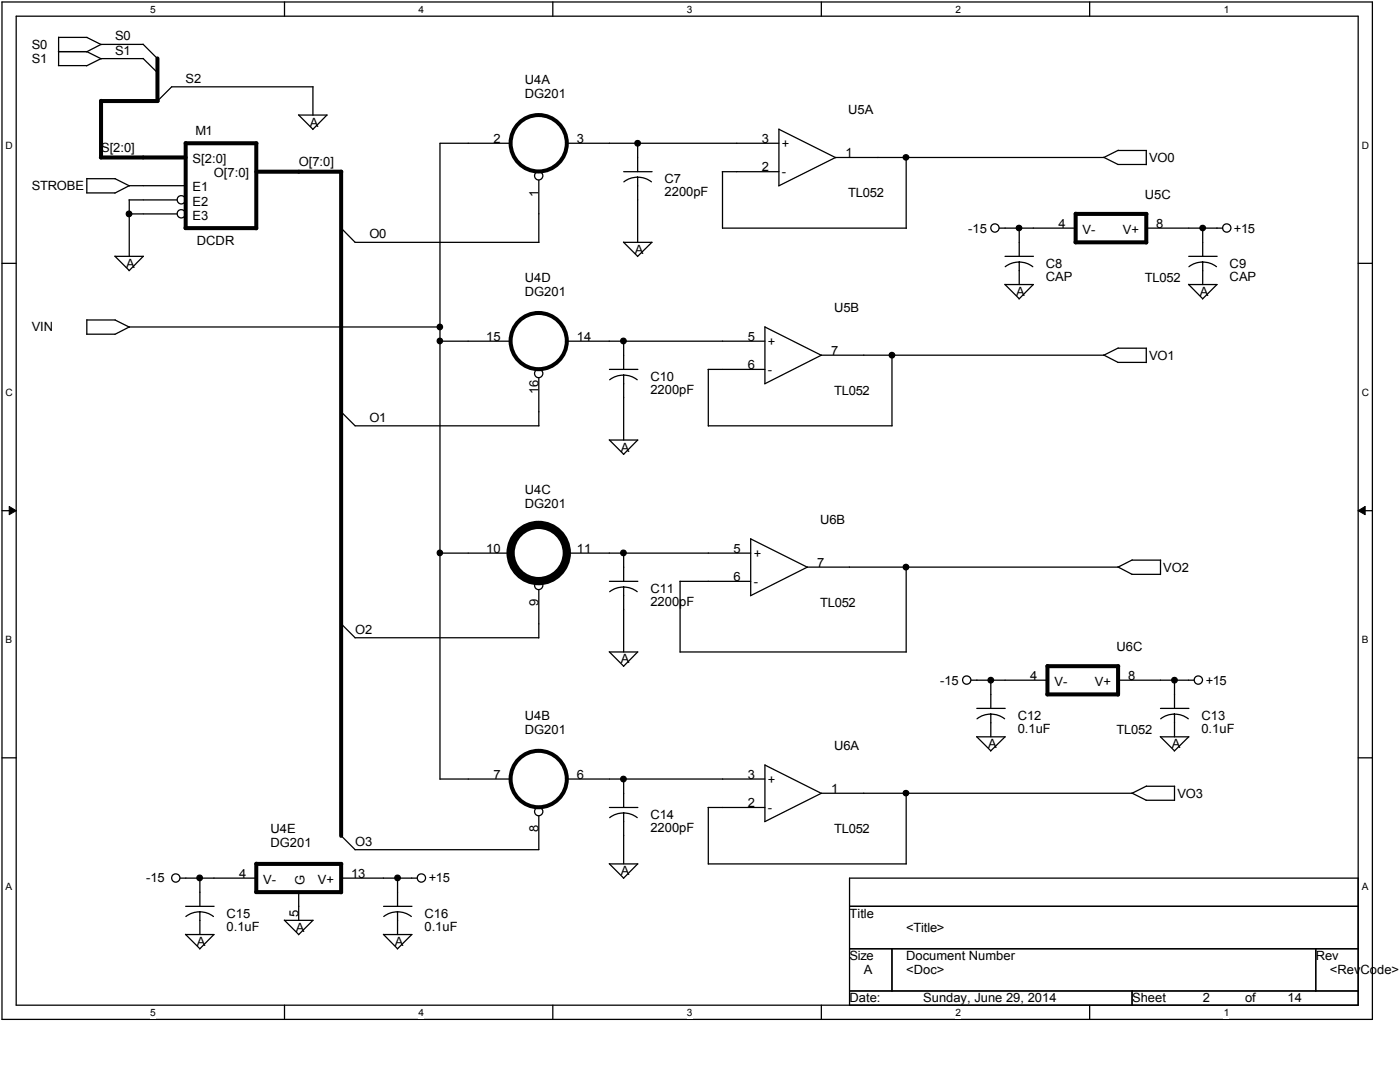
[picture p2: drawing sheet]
<svg xmlns="http://www.w3.org/2000/svg" width="279mm" height="216mm" viewBox="0 0 279 216" stroke-linecap="round" stroke-linejoin="round" font-family="sans-serif">
<path d="M.4 .4h273.5v203h-273.5zM3.2 3.2h267.9v197.4h-267.9z" fill="none" stroke="#000" stroke-width=".25"/>
<g fill="#fff">
<path d="M30 .7h1.1v2.3h-1.1z"/>
<path d="M30 200.9h1.1v2.3h-1.1z"/>
</g>
<path d="M56.8 .4v2.8M56.8 200.6v2.8" fill="none" stroke="#000" stroke-width=".25"/>
<g fill="#fff">
<path d="M83.5 .7h1.1v2.3h-1.1z"/>
<path d="M83.5 200.9h1.1v2.3h-1.1z"/>
</g>
<path d="M110.3 .4v2.8M110.3 200.6v2.8" fill="none" stroke="#000" stroke-width=".25"/>
<g fill="#fff">
<path d="M137.1 .7h1.1v2.3h-1.1z"/>
<path d="M137.1 200.9h1.1v2.3h-1.1z"/>
</g>
<path d="M163.9 .4v2.8M163.9 200.6v2.8" fill="none" stroke="#000" stroke-width=".25"/>
<g fill="#fff">
<path d="M190.7 .7h1.1v2.3h-1.1z"/>
<path d="M190.7 200.9h1.1v2.3h-1.1z"/>
</g>
<path d="M217.5 .4v2.8M217.5 200.6v2.8" fill="none" stroke="#000" stroke-width=".25"/>
<g fill="#fff">
<path d="M244.2 .7h1.1v2.3h-1.1z"/>
<path d="M244.2 200.9h1.1v2.3h-1.1z"/>
<path d="M1.1 27.9h1.5v2.2h-1.5z"/>
<path d="M271.8 27.9h1.4v2.2h-1.4z"/>
<path d="M1.1 77.2h1.5v2.2h-1.5z"/>
<path d="M271.8 77.2h1.4v2.2h-1.4z"/>
</g>
<path d="M.4 52.5h2.8M271.1 52.5h2.8" fill="none" stroke="#000" stroke-width=".25"/>
<g fill="#fff">
<path d="M1.1 126.5h1.3v2.3h-1.3z"/>
<path d="M271.8 126.5h1.3v2.3h-1.3z"/>
</g>
<path d="M.4 101.9h2.8M271.1 101.9h2.8" fill="none" stroke="#000" stroke-width=".25"/>
<path d="M1.8 101.1l1.4 .8-1.4 .8zM271.1 101.9l1.3-.8v1.6z" fill="#000"/>
<path d="M1.8 101.1l1.4 .8-1.4 .8zM271.1 101.9l1.3-.8v1.6z" fill="none" stroke="#000" stroke-width=".2"/>
<g fill="#fff">
<path d="M1.1 175.9h1.3v2.2h-1.3z"/>
<path d="M271.8 175.9h1.3v2.2h-1.3z"/>
</g>
<g fill="none" stroke="#000" stroke-width=".25">
<path d="M11.7 10.3h5.7M11.7 7.5h5.7M11.7 7.4v5.7h5.6M17.3 7.5l2.9 1.4M17.3 10.3l2.9 1.4M20.1 8.9h8.5M20.1 11.7h8.5M20.2 8.9l-2.9 1.4M20.2 11.7l-2.9 1.4M28.5 8.8l2.9 2.9M28.5 11.7l2.9 2.8M62.5 17.3v5.7"/>
<path d="M62.5 17.3h-28.2l-2.9 2.9M17.3 38.5h5.7M17.3 35.7h5.7M17.3 35.6v2.9M23 35.7l2.8 1.4M25.8 37.1h11.3M25.8 39.9h9.6M25.8 37.1l-2.9 1.4M25.8 39.9v11.3M59.6 22.9l2.9 2.9M59.6 23h5.7M65.2 23l-2.8 2.8"/>
<path d="M101.9 28.6h-14.1v126.9M107.5 36v12.4M113.2 28.6h42.2M124.5 34.3h5.6M127.3 35.4l1.4 .2 1.3 .7M127.3 35.4l-1.5 .2-1.3 .7M127.3 28.5v5.8M127.3 35.4v13M144.1 34.3h11.3M144.2 34.3v11.3M155.4 25.8v11.3M155.4 25.8l11.4 5.7"/>
<path d="M180.8 31.4v14.2M220.3 31.4l2.8 1.4M223.1 32.8h5.7M223.1 30h5.7M223.2 30l-2.9 1.4h-53.5l-11.4 5.7M228.8 30v2.9M22.9 51.1l2.9 2.9M23 51.1h5.6M25.8 42.7h9.6M28.6 51.1l-2.8 2.9M68 45.5l2.9 2.9h36.7M124.4 48.3l2.9 2.8"/>
<path d="M124.5 48.4h5.6M130.1 48.4l-2.9 2.8M144.2 45.5h36.7M199.4 45.5h15.3M200.5 56.7l2.9 2.9M200.6 51.1h5.6M200.6 56.8h5.6M203.4 52.3l1.4 .2 1.3 .7M203.4 52.3l-1.5 .2-1.3 .7M203.4 45.5v5.6M203.4 52.3v4.5M206.2 56.8l-2.8 2.9"/>
<path d="M228.8 45.5h15.2M237.2 56.7l2.8 2.9M237.2 51.1h5.7M237.2 56.8h5.7l-2.9 2.9M240 52.3l1.5 .2 1.3 .7M240 52.3l-1.4 .2-1.3 .7M240 45.5v5.6M240 52.3v4.5M17.3 66.7h5.7M17.3 63.8v2.9M17.3 63.8h5.7M23 63.8l2.8 1.5"/>
<path d="M87.8 68.1h14.1M87.8 65.2h-62l-2.9 1.5M107.5 75.4v9.6M113.2 68.1h39.5M121.6 73.7h5.7M124.5 74.9l1.4 .2 1.3 .7M124.5 74.9l-1.5 .2-1.3 .7M124.5 68v5.7M124.5 74.9v12.9M141.3 73.7h11.4M141.4 73.7v11.3M152.7 65.2v11.3"/>
<path d="M152.7 65.2l11.3 5.7M178 70.8v14.2M220.3 70.8l2.8 1.5M223.1 72.3h5.7M223.1 69.5h5.7M223.2 69.4l-2.9 1.5h-56.4l-11.3 5.7M228.8 69.5v2.9M68 82.1l2.9 2.9h36.7M121.6 87.8l2.9 2.8M121.6 87.8h5.7l-2.9 2.9M141.4 85h36.7M87.8 110.4h14.1"/>
<path d="M107.5 117.7v9.6h-36.7M113.2 110.4h36.6M121.6 116h5.7M124.5 117.1l1.4 .3 1.3 .7M124.5 117.1l-1.5 .3-1.3 .7M124.5 110.4v5.6M124.5 117.1v13M135.7 116h14.1M135.7 116v14.1M149.8 107.5v11.3M149.8 107.5l11.4 5.7M180.8 113.1v17"/>
<path d="M223.1 113.1l2.8 1.5M225.9 114.6h5.7M225.9 111.8h5.7M226 111.7l-2.9 1.5h-62l-11.3 5.7M231.6 111.8v2.8M68 124.4l2.9 2.9M121.6 130.1l2.9 2.8M121.6 130.1h5.7l-2.9 2.9M135.7 130.1h45.2M193.8 135.7h15.2M197.7 135.7v5.7M223.1 135.7h15.2"/>
<path d="M234.4 135.7v5.7M.4 151.2h2.8M87.8 155.4h14.1M113.2 155.4h39.5M124.5 155.4v5.7M152.7 152.6v11.3M152.7 152.7l11.3 5.6M180.8 158.2v14.2M194.9 147l2.8 2.8M194.9 147h5.7M194.9 141.4h5.7M197.7 142.5l1.5 .2 1.3 .7"/>
<path d="M197.7 142.5l-1.4 .2-1.3 .7M197.7 142.5v4.5M200.6 147l-2.9 2.9M225.9 158.2l2.9 1.5M228.8 156.9h5.6M228.8 156.8l-2.9 1.5h-62l-11.3 5.7M231.6 147l2.8 2.8M231.6 147h5.7M231.6 141.4h5.7M234.4 142.5l1.4 .2 1.3 .7M234.4 142.5l-1.5 .2-1.3 .7M234.4 142.5v4.5"/>
<path d="M234.4 156.9v2.8h-5.7M237.2 147l-2.8 2.9M271.1 151.2h2.8M36 175.2h15.1M39.9 175.2v5.6M59.6 178v5.6M68 166.7l2.9 2.8M68.1 175.2h15.2M79.3 175.2v5.6M107.5 162.8v6.7h-36.7M121.6 172.3l2.9 2.9M121.6 172.4h5.7l-2.9 2.9"/>
<path d="M121.6 161.1h5.7M124.5 162.2l1.4 .2 1.3 .8M124.5 162.2l-1.5 .2-1.3 .8M124.5 162.2v10.2M141.3 161.1h11.4M141.4 172.4h39.5M141.4 161.1v11.3M169.5 175.2h101.6v25.4h-101.6zM37 186.4l2.9 2.9M37.1 180.8h5.6M37.1 186.5h5.6M39.9 181.9l1.4 .3 1.3 .7"/>
<path d="M39.9 181.9l-1.5 .3-1.3 .7M39.9 181.9v4.6M42.7 186.5l-2.9 2.9M56.7 183.6l2.9 2.9M56.8 183.6h5.7M62.5 183.6l-2.9 2.9M76.5 186.4l2.8 2.9M76.5 180.8h5.7M76.5 186.5h5.7M79.3 181.9l1.5 .3 1.3 .7M79.3 181.9l-1.4 .3-1.3 .7M79.3 181.9v4.6"/>
<path d="M82.2 186.5l-2.9 2.9M169.5 180.8h101.6M169.5 189.3h101.6M169.5 197.7h101.6M178 189.3v8.4M225.9 197.7v2.9M262.6 189.3v8.4"/>
<circle cx="36.2" cy="39.9" r=".83"/>
<circle cx="107.5" cy="35.1" r=".83"/>
<circle cx="127.3" cy="28.6" r=".56"/>
<circle cx="180.8" cy="31.4" r=".55"/>
<circle cx="25.7" cy="42.7" r=".56"/>
<circle cx="36.2" cy="42.7" r=".83"/>
<circle cx="198.6" cy="45.5" r=".83"/>
<circle cx="203.4" cy="45.5" r=".55"/>
<circle cx="240" cy="45.5" r=".55"/>
<circle cx="244.8" cy="45.5" r=".83"/>
<circle cx="87.8" cy="65.2" r=".55"/>
<circle cx="87.8" cy="68" r=".55"/>
<circle cx="107.5" cy="74.5" r=".83"/>
<circle cx="124.4" cy="68" r=".56"/>
<circle cx="178" cy="70.9" r=".56"/>
<circle cx="87.8" cy="110.3" r=".55"/>
<circle cx="107.5" cy="116.8" r=".83"/>
<circle cx="124.4" cy="110.3" r=".56"/>
<circle cx="180.8" cy="113.2" r=".56"/>
<circle cx="192.9" cy="135.7" r=".83"/>
<circle cx="197.7" cy="135.7" r=".56"/>
<circle cx="234.4" cy="135.7" r=".56"/>
<circle cx="239.2" cy="135.7" r=".83"/>
<circle cx="124.4" cy="155.4" r=".56"/>
<circle cx="180.8" cy="158.3" r=".55"/>
<circle cx="35.1" cy="175.2" r=".83"/>
<circle cx="39.8" cy="175.2" r=".56"/>
<circle cx="79.3" cy="175.2" r=".56"/>
<circle cx="84.1" cy="175.2" r=".83"/>
<circle cx="107.5" cy="161.9" r=".83"/>
</g>
<g fill="none" stroke="#000" stroke-width=".8">
<path d="M31.4 11.7v8.5M20.1 31.4h17M20.2 20.1v11.3M20.2 20.2h11.3M37.1 28.6h14.1M37.1 28.5v17M51.1 28.6v17M51.1 34.3h17v132.5M37 45.5h14.1M214.6 48.4h14.2M228.8 42.7v5.7M228.8 42.7h-14.1v5.7"/>
<path d="M209 138.6h14.1M209 132.9h14.2M209 132.9v5.7M223.1 132.9v5.7M51.1 178h17M51.1 172.3v5.7M51.1 172.4h17v5.7"/>
<circle cx="107.5" cy="28.6" r="5.6"/>
<circle cx="107.5" cy="68.1" r="5.6"/>
<circle cx="107.5" cy="155.4" r="5.6"/>
</g>
<circle cx="107.5" cy="110.3" r="5.6" fill="none" stroke="#000" stroke-width="1.7"/>
<g fill="#000">
<circle cx="127.3" cy="28.6" r=".56"/>
<circle cx="180.8" cy="31.4" r=".55"/>
<circle cx="25.7" cy="42.7" r=".56"/>
<circle cx="203.4" cy="45.5" r=".55"/>
<circle cx="240" cy="45.5" r=".55"/>
<circle cx="87.8" cy="65.2" r=".55"/>
<circle cx="87.8" cy="68" r=".55"/>
<circle cx="124.4" cy="68" r=".56"/>
<circle cx="178" cy="70.9" r=".56"/>
<circle cx="87.8" cy="110.3" r=".55"/>
<circle cx="124.4" cy="110.3" r=".56"/>
<circle cx="180.8" cy="113.2" r=".56"/>
<circle cx="197.7" cy="135.7" r=".56"/>
<circle cx="234.4" cy="135.7" r=".56"/>
<circle cx="124.4" cy="155.4" r=".56"/>
<circle cx="180.8" cy="158.3" r=".55"/>
<circle cx="39.8" cy="175.2" r=".56"/>
<circle cx="79.3" cy="175.2" r=".56"/>
</g>
<g font-size="2.5">
<text x="6.3" y="9.8">S0</text>
<text x="23" y="8.1">S0</text>
<text x="23" y="10.9">S1</text>
<text x="6.3" y="12.6">S1</text>
<text x="37.1" y="16.5">S2</text>
<text x="104.7" y="16.8">U4A</text>
<text x="104.7" y="19.6">DG201</text>
<text x="169.3" y="22.7">U5A</text>
<text x="39" y="26.9">M1</text>
<text x="61.9" y="25.2">A</text>
<text x="98.5" y="28.5">2</text>
<text x="115.2" y="28.5">3</text>
<text x="152" y="28.5">3</text>
<text x="156" y="29.5">+</text>
<text x="20.2" y="30.3">S[2:0]</text>
<text x="38.4" y="32.6">S[2:0]</text>
<text x="42.7" y="35.4">O[7:0]</text>
<text x="59.6" y="33.2">O[7:0]</text>
<text x="152" y="34.2">2</text>
<text x="156" y="35.1">-</text>
<text x="168.7" y="31.4">1</text>
<text x="229.3" y="32.3">VO0</text>
<text x="6.3" y="37.9">STROBE</text>
<text x="38.4" y="38.2">E1</text>
<text x="38.4" y="41">E2</text>
<text x="107.5" y="39.2" transform="rotate(-90 107.5 39.2)">1</text>
<text x="132.6" y="36.5">C7</text>
<text x="132.6" y="39.1">2200pF</text>
<text x="169.3" y="39.3">TL052</text>
<text x="228.5" y="39.6">U5C</text>
<text x="38.4" y="43.8">E3</text>
<text x="73.7" y="47.5">O0</text>
<text x="193.2" y="46.4">-15</text>
<text x="211.2" y="45.5">4</text>
<text x="216.1" y="46.7">V-</text>
<text x="224.1" y="46.7">V+</text>
<text x="230.8" y="45.5">8</text>
<text x="246.2" y="46.4">+15</text>
<text x="25.2" y="53.4">A</text>
<text x="39.3" y="48.9">DCDR</text>
<text x="126.7" y="50.6">A</text>
<text x="208.7" y="53.4">C8</text>
<text x="245.4" y="53.4">C9</text>
<text x="104.7" y="56.3">U4D</text>
<text x="104.7" y="59.1">DG201</text>
<text x="202.8" y="59.1">A</text>
<text x="208.7" y="56">CAP</text>
<text x="228.5" y="56.3">TL052</text>
<text x="239.5" y="59.1">A</text>
<text x="245.4" y="56">CAP</text>
<text x="166.5" y="62.2">U5B</text>
<text x="6.3" y="66.1">VIN</text>
<text x="97" y="68">15</text>
<text x="115.2" y="68">14</text>
<text x="149.2" y="68">5</text>
<text x="153.2" y="69">+</text>
<text x="165.9" y="70.8">7</text>
<text x="229.3" y="71.8">VO1</text>
<text x="129.8" y="76">C10</text>
<text x="149.2" y="73.7">6</text>
<text x="153.2" y="74.6">-</text>
<text x="107.5" y="78.7" transform="rotate(-90 107.5 78.7)">16</text>
<text x="129.8" y="78.5">2200pF</text>
<text x="166.5" y="78.8">TL052</text>
<text x="73.7" y="84.2">O1</text>
<text x="123.9" y="90.1">A</text>
<text x="104.7" y="98.6">U4C</text>
<text x="104.7" y="101.4">DG201</text>
<text x="163.7" y="104.5">U6B</text>
<text x="97" y="110.3">10</text>
<text x="115.2" y="110.3">11</text>
<text x="146.4" y="110.3">5</text>
<text x="150.4" y="111.3">+</text>
<text x="163.1" y="113.1">7</text>
<text x="129.8" y="118.3">C11</text>
<text x="146.4" y="116">6</text>
<text x="150.4" y="116.9">-</text>
<text x="232.2" y="114.1">VO2</text>
<text x="107.5" y="121" transform="rotate(-90 107.5 121)">9</text>
<text x="129.8" y="120.8">2200pF</text>
<text x="163.7" y="121.1">TL052</text>
<text x="70.9" y="126.5">O2</text>
<text x="222.8" y="129.8">U6C</text>
<text x="123.9" y="132.4">A</text>
<text x="187.6" y="136.6">-15</text>
<text x="205.6" y="135.7">4</text>
<text x="210.4" y="136.9">V-</text>
<text x="218.5" y="136.9">V+</text>
<text x="225.1" y="135.7">8</text>
<text x="240.6" y="136.6">+15</text>
<text x="104.7" y="143.6">U4B</text>
<text x="203.1" y="143.6">C12</text>
<text x="239.8" y="143.6">C13</text>
<text x="104.7" y="146.5">DG201</text>
<text x="166.5" y="149.6">U6A</text>
<text x="197.2" y="149.3">A</text>
<text x="203.1" y="146.2">0.1uF</text>
<text x="222.8" y="146.5">TL052</text>
<text x="233.8" y="149.3">A</text>
<text x="239.8" y="146.2">0.1uF</text>
<text x="98.5" y="155.4">7</text>
<text x="115.2" y="155.4">6</text>
<text x="149.2" y="155.4">3</text>
<text x="149.2" y="161.1">2</text>
<text x="153.2" y="162">-</text>
<text x="153.2" y="156.3">+</text>
<text x="165.9" y="158.2">1</text>
<text x="235" y="159.2">VO3</text>
<text x="54" y="166.2">U4E</text>
<text x="107.5" y="166.1" transform="rotate(-90 107.5 166.1)">8</text>
<text x="129.8" y="163.4">C14</text>
<text x="129.8" y="165.9">2200pF</text>
<text x="166.5" y="166.2">TL052</text>
<text x="54" y="169">DG201</text>
<text x="70.9" y="168.7">O3</text>
<text x="29.2" y="176.1">-15</text>
<text x="47.7" y="175.2">4</text>
<text x="52.5" y="176.4">V-</text>
<text x="60.8" y="176.6" transform="rotate(-90 60.8 176.6)">G</text>
<text x="63.4" y="176.4">V+</text>
<text x="70.1" y="175.2">13</text>
<text x="85.6" y="176.1">+15</text>
<text x="123.9" y="174.7">A</text>
<text x="45.2" y="183.1">C15</text>
<text x="45.2" y="185.7">0.1uF</text>
<text x="59.1" y="185.9">A</text>
<text x="59.6" y="183" transform="rotate(-90 59.6 183)">5</text>
<text x="84.7" y="183.1">C16</text>
<text x="84.7" y="185.7">0.1uF</text>
<text x="169.5" y="183.1">Title</text>
<text x="180.8" y="185.9">&lt;Title&gt;</text>
<text x="39.3" y="188.8">A</text>
<text x="78.8" y="188.8">A</text>
<text x="169.5" y="191.6">Size</text>
<text x="180.8" y="191.6">Document Number</text>
<text x="262.6" y="191.6">Rev</text>
<text x="172.4" y="194.4">A</text>
<text x="180.8" y="194.4">&lt;Doc&gt;</text>
<text x="265.4" y="194.4">&lt;RevCode&gt;</text>
<text x="169.5" y="200">Date:</text>
<text x="184.2" y="200">Sunday, June 29, 2014</text>
<text x="225.9" y="200">Sheet</text>
<text x="240" y="200">2</text>
<text x="248.5" y="200">of</text>
<text x="257" y="200">14</text>
</g>
<g font-size="2">
<text x="30" y="2.6">5</text>
<text x="83.5" y="2.6">4</text>
<text x="137.1" y="2.6">3</text>
<text x="190.7" y="2.6">2</text>
<text x="244.2" y="2.6">1</text>
<text x="1.1" y="29.7">D</text>
<text x="271.8" y="29.7">D</text>
<text x="1.1" y="79">C</text>
<text x="271.8" y="79">C</text>
<text x="1.1" y="128.4">B</text>
<text x="271.8" y="128.4">B</text>
<text x="1.1" y="177.7">A</text>
<text x="271.8" y="177.7">A</text>
<text x="30" y="202.7">5</text>
<text x="83.5" y="202.7">4</text>
<text x="137.1" y="202.7">3</text>
<text x="190.7" y="202.7">2</text>
<text x="244.2" y="202.7">1</text>
</g>
</svg>
